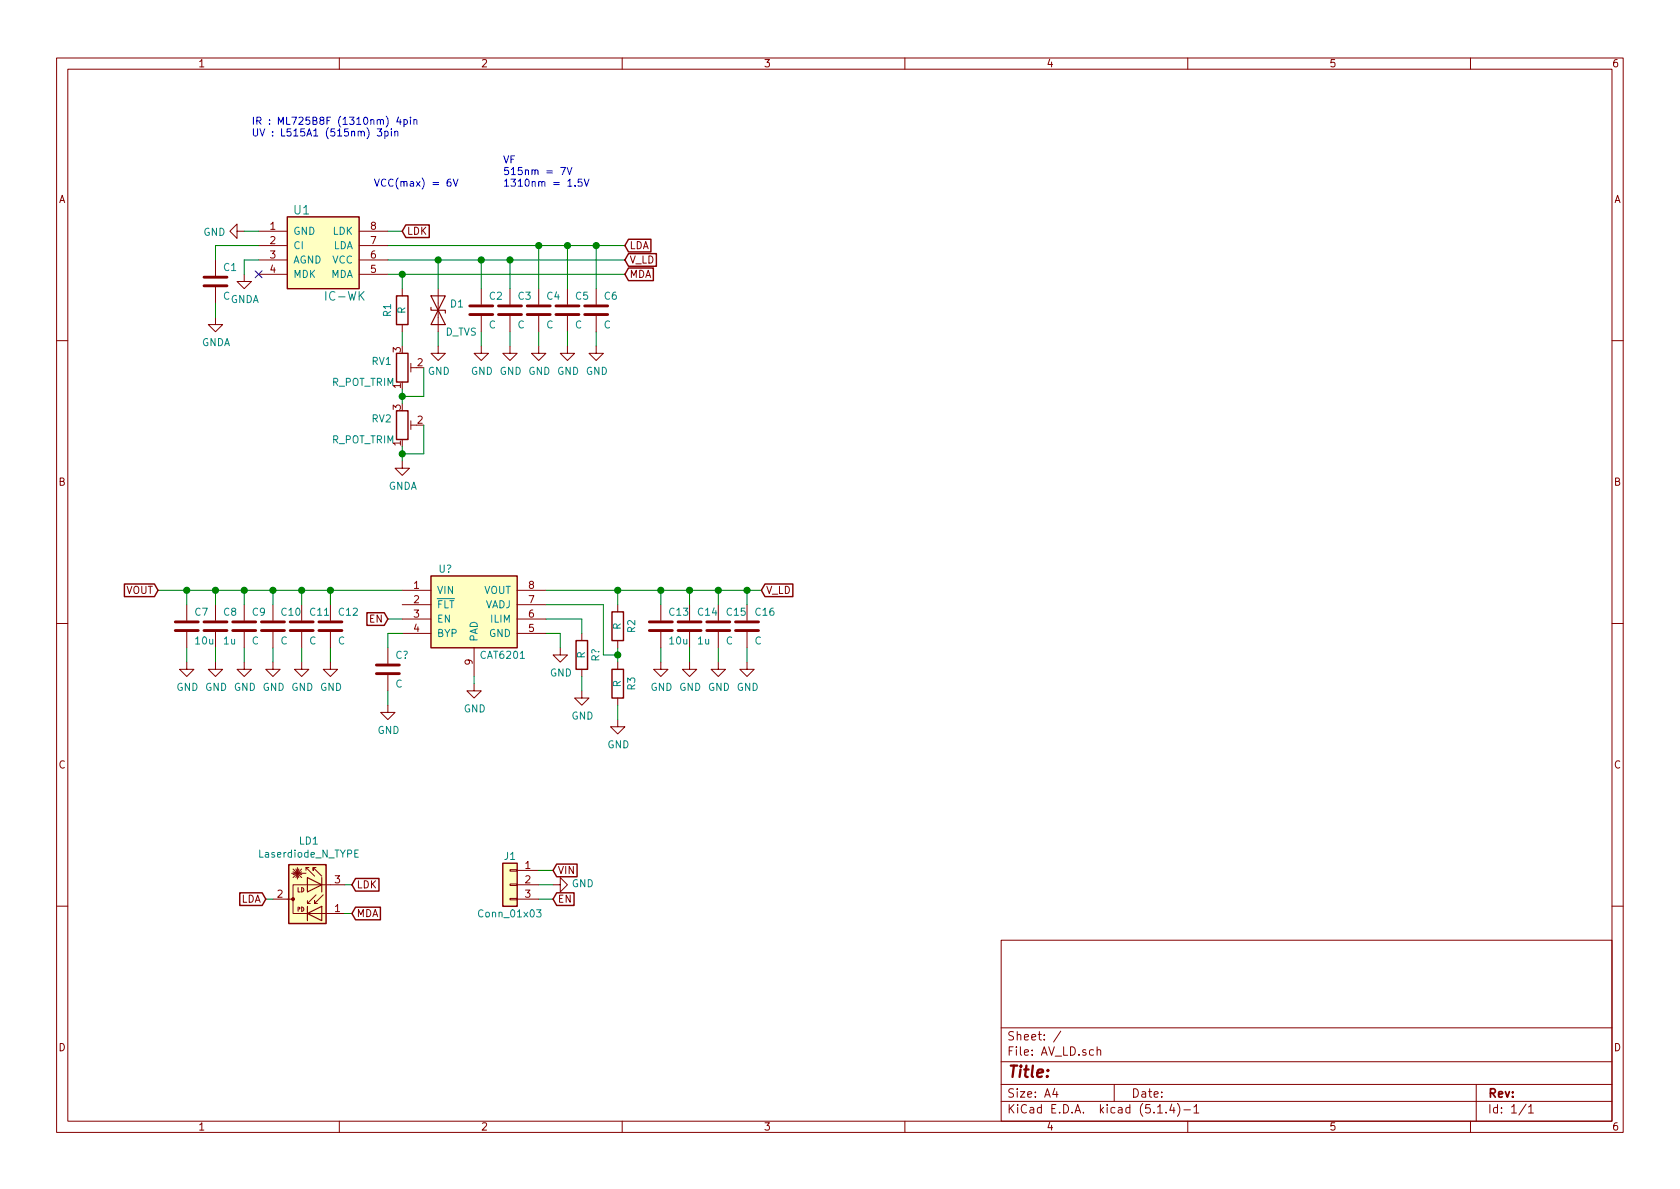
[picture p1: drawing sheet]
<svg xmlns="http://www.w3.org/2000/svg" width="297mm" height="210mm" viewBox="0 0 297 210" stroke-linecap="round" stroke-linejoin="round" font-family="sans-serif">
<g fill="none" stroke="#840000" stroke-width=".18">
<path d="M10 10.3h277v189.9h-277zM12 12.2h273v186.1h-273zM60 10.3v1.9M110 10.3v1.9M160 10.3v1.9M210 10.3v1.9M260 10.3v1.9M38.1 56.1v1.3h1.3l-1.3 1.3-1.3-1.3h1.3M38.1 46v2.8M38.1 50.8v2.8M41.9 40.9v-1.3l-1.3 1.3 1.3 1.3v-1.3h1.3M43.2 48.5v1.3h1.2l-1.2 1.2-1.3-1.2h1.3"/>
<path d="M45.7 40.9h5.1M45.7 43.4h5.1M45.7 46h5.1M45.7 48.5h5.1M63.5 40.9h5.1M63.5 43.4h5.1M63.5 46h5.1M63.5 48.5h5.1M71.1 51v1.3M71.1 57.4v1.3M77.5 51v7.7M85.1 51v2.8"/>
<path d="M85.1 55.9v2.8M90.2 51v2.8M90.2 55.9v2.8M95.2 51v2.8M95.2 55.9v2.8M100.3 51v2.8M100.3 55.9v2.8M105.4 51v2.8M105.4 55.9v2.8M10 60.2h2M72.6 64.3v1.5M72.6 74.4v1.5"/>
<path d="M72.6 75.2h1.1M72.6 65h1.1M77.5 61.2v1.3h1.2l-1.2 1.2-1.3-1.2h1.3M85.1 61.2v1.3h1.3l-1.3 1.2-1.3-1.2h1.3M90.2 61.2v1.3h1.2l-1.2 1.2-1.3-1.2h1.3M95.2 61.2v1.3h1.3l-1.3 1.2-1.2-1.2h1.2M100.3 61.2v1.3h1.3l-1.3 1.2-1.2-1.2h1.2M105.4 61.2v1.3h1.3l-1.3 1.2-1.3-1.2h1.3M285 60.2h2M71.1 81.5v1.3h1.3l-1.3 1.3-1.3-1.3h1.3M10 110.3h2M33 117.1v1.3h1.3l-1.3 1.2-1.3-1.2h1.3"/>
<path d="M33 106.9v2.8M33 111.8v2.7M38.1 117.1v1.3h1.3l-1.3 1.2-1.3-1.2h1.3M38.1 106.9v2.8M38.1 111.8v2.7M43.2 117.1v1.3h1.2l-1.2 1.2-1.3-1.2h1.3M43.2 106.9v2.8M43.2 111.8v2.7M48.3 117.1v1.3h1.2l-1.2 1.2-1.3-1.2h1.3M48.3 106.9v2.8M48.3 111.8v2.7M53.3 117.1v1.3h1.3l-1.3 1.2-1.2-1.2h1.2"/>
<path d="M53.3 106.9v2.8M53.3 111.8v2.7M58.4 117.1v1.3h1.3l-1.3 1.2-1.3-1.2h1.3M58.4 106.9v2.8M58.4 111.8v2.7M68.6 114.5v2.8M68.6 119.4v2.8M71.1 104.4h5.1M71.1 106.9h5.1M71.1 109.5h5.1M71.1 112h5.1M83.8 114.5v5.1"/>
<path d="M91.4 104.4h5.1M91.4 106.9h5.1M91.4 109.5h5.1M91.4 112h5.1M99.1 114.5v1.3h1.2l-1.2 1.3-1.3-1.3h1.3M102.9 112v1.3M102.9 118.4v1.2M109.2 106.9v1.3M109.2 113.3v1.2M109.2 117.1v1.3M116.8 117.1v1.3h1.3l-1.3 1.2-1.2-1.2h1.2M116.8 106.9v2.8"/>
<path d="M116.8 111.8v2.7M121.9 117.1v1.3h1.3l-1.3 1.2-1.3-1.2h1.3M121.9 106.9v2.8M121.9 111.8v2.7M127 117.1v1.3h1.3l-1.3 1.2-1.3-1.2h1.3M127 106.9v2.8M127 111.8v2.7M132.1 117.1v1.3h1.2l-1.2 1.2-1.3-1.2h1.3M132.1 106.9v2.8M132.1 111.8v2.7M285 110.3h2M68.6 124.7v1.3h1.2l-1.2 1.2-1.3-1.2h1.3"/>
<path d="M83.8 120.9v1.3h1.3l-1.3 1.2-1.3-1.2h1.3M102.9 122.2v1.2h1.2l-1.2 1.3-1.3-1.3h1.3M109.2 127.2v1.3h1.3l-1.3 1.3-1.3-1.3h1.3M109.2 123.4v1.3M48.3 159h3.5M51.6 154.4h2.5M51.8 154.2l1.5 .5M51.8 153.7l1.5 1.5M52.3 153.7l.5 1.5M52.6 153.4v2M52.7 157v.7h.4M52.8 153.7l-.5 1.5"/>
<path d="M53.3 157h.3l.1 .3-.1 .3-.2 .1zM53.3 153.7l-1.5 1.5M53.3 154.2l-1.5 .5M54.1 153.9v-.5l1.5 1.5M54.1 153.4h.5M54.4 159.8h.5M55.9 158.2l-1.5 1.6v-.5M55.9 153.4h-.5v.5v-.5l1.5 1.5M57.1 158.2l-1.5 1.6v-.5v.5h.5M61 156.5h-9.2v5h9.2M90.2 158.9h1.2v.2h-1.2zM90.2 156.3h1.2v.3h-1.2z"/>
<path d="M90.2 153.8h1.2v.2h-1.2zM91.4 153.9h3.8M91.4 156.5h3.8M91.4 159h3.8M97.8 156.5h1.3v-1.3l1.2 1.3-1.2 1.2v-1.2M10 160.2h2M52.7 160.4v.8M52.8 160.4l.2 .1-.2 .3M53.3 160.4l.3 .1 .1 .2-.1 .3-.2 .2zM177 166.3h108v32h-108zM285 160.2h2M60 198.3v1.9"/>
<path d="M110 198.3v1.9M160 198.3v1.9M177 194.8h108M177 191.8h108M177 187.8h108M177 181.8h108M186.5 192.5l-.4 1h1M186.8 193v1M187.6 182.3l-1.3 2M194 185.7l.2-.1 .4 .1v.9M194 185.1v1.5M197 191.8v3"/>
<path d="M204.7 196.8h.8M206.2 196.7v.1M207.2 195.2l-.4 1.1h.9M207.5 195.8v1M208.2 195.1a1.71 1.71 0 0 1 0 2.3M209.3 196.3h1.2M210 198.3v1.9M211.1 195.8l.4-.5v1.5M211.1 196.8h.9M260 198.3v1.9M261 191.8v6.5M269.8 195.2l-1.2 2"/>
<path d="M270.3 195.8l.4-.5v1.5M270.3 196.8h.8"/>
</g>
<g fill="none" stroke="#840000" stroke-width=".25">
<path d="M50.8 38.3h12.7v12.7h-12.7zM71.8 39.8h4.1v2.2h-4.1l-.7-1.1zM70.1 52.3h2v5.1h-2zM111.1 47.4h4.4v2.2h-4.4l-.6-1.1zM111.1 44.9h5v2.2h-5l-.6-1.1zM111.1 42.3h4v2.2h-4l-.6-1.1zM70.1 72.6h2v5.1h-2zM70.1 62.5h2v5.1h-2zM22 103.3h5.3l.6 1.1-.6 1.1h-5.3zM64.9 108.4h3l.7 1.1-.7 1.1h-3zM76.2 101.8h15.2v12.7h-15.2zM101.9 113.3h2v5.1h-2z"/>
<path d="M108.2 118.4h2v5h-2zM108.2 108.2h2v5.1h-2zM135.3 103.3h4.9v2.2h-4.9l-.7-1.1zM42.4 157.9h4l.6 1.1-.6 1.1h-4zM51.1 152.9h6.6v10.4h-6.6zM62.9 155.3h4.1v2.3h-4.1l-.7-1.1zM88.9 152.6h2.5v7.7h-2.5zM98.4 152.8h3.6v2.2h-3.6l-.6-1.1zM98.4 157.9h3.1v2.2h-3.1l-.6-1.1zM62.9 160.4h4.4v2.3h-4.4l-.7-1.2z"/>
</g>
<g fill="none" stroke="#840000" stroke-width=".51">
<path d="M36.1 50.5h4M36.1 49h4M83.1 55.6h4M83.1 54.1h4M88.1 55.6h4.1M88.1 54.1h4.1M93.2 55.6h4.1M93.2 54.1h4.1M98.3 55.6h4.1M98.3 54.1h4.1M103.4 55.6h4M103.4 54.1h4"/>
<path d="M31 111.5h4.1M31 110h4.1M36.1 111.5h4M36.1 110h4M41.1 111.5h4.1M41.1 110h4.1M46.2 111.5h4.1M46.2 110h4.1M51.3 111.5h4.1M51.3 110h4.1M56.4 111.5h4.1M56.4 110h4.1"/>
<path d="M66.5 119.1h4.1M66.5 117.6h4.1M114.8 111.5h4.1M114.8 110h4.1M119.9 111.5h4.1M119.9 110h4.1M125 111.5h4M125 110h4M130 111.5h4.1M130 110h4.1"/>
</g>
<g fill="#ffffc2" stroke="#ffffc2" stroke-width=".18">
<path d="M88.9 152.6h2.5v7.7h-2.5z"/>
<path d="M51.1 152.9h6.6v10.4h-6.6z"/>
<path d="M76.2 101.8h15.2v12.7h-15.2z"/>
<path d="M50.8 38.3h12.7v12.7h-12.7z"/>
</g>
<path d="M62.7 150.9h.4M63.3 150.3h-.6v1.3h.6M94.9 160.9h.8l-.5 .5 .4 .1v.6h-.5l-.2-.1" fill="none" stroke="#008484" stroke-width=".18"/>
<circle cx="51.8" cy="159" r=".25" fill="#840000" stroke="#840000" stroke-width=".18"/>
<path d="M76.2 52.3h2.5l-1.2 2.6zM76.2 54.4v.5h2.5v.5M77.5 54.9l1.2 2.5h-2.5zM54.4 155.2l2.5 1.3-2.5 1.2zM56.9 155.2v2.5M54.4 161.5l2.5-1.2v2.5zM54.4 160.3v2.5" fill="none" stroke="#840000" stroke-width=".2"/>
<g fill="none" stroke="#008400" stroke-width=".18">
<path d="M38.1 53.6v2.5M43.2 40.9h2.5M45.7 46h-2.5v2.5M45.7 43.4h-7.6v2.6M68.6 40.9h2.5M68.6 46h41.9M68.6 48.5h41.9M68.6 43.4h41.9M71.1 48.5v2.5M71.1 58.7v2.5M77.5 46v5M77.5 58.7v2.5"/>
<path d="M85.1 46v5M85.1 58.7v2.5M90.2 46v5M90.2 58.7v2.5M95.2 43.4v7.6M95.2 58.7v2.5M100.3 43.4v7.6M100.3 58.7v2.5M105.4 43.4v7.6M105.4 58.7v2.5M71.1 68.8v2.6M71.1 79v2.5"/>
<path d="M74.9 65v5.1h-3.8M74.9 75.2v5.1h-3.8M27.9 104.4h43.2M33 104.4v2.5M33 114.5v2.6M38.1 104.4v2.5M38.1 114.5v2.6M43.2 104.4v2.5M43.2 114.5v2.6M48.3 104.4v2.5M48.3 114.5v2.6M53.3 104.4v2.5"/>
<path d="M53.3 114.5v2.6M58.4 104.4v2.5M58.4 114.5v2.6M68.6 109.5h2.5M71.1 112h-2.5v2.5M83.8 119.6v1.3M96.5 104.4h38.1M96.5 109.5h6.4v2.5M96.5 106.9h10.2v8.9h2.5M96.5 112h2.6v2.5M102.9 119.6v2.6M109.2 104.4v2.5"/>
<path d="M109.2 114.5v2.6M116.8 104.4v2.5M116.8 114.5v2.6M121.9 104.4v2.5M121.9 114.5v2.6M127 104.4v2.5M127 114.5v2.6M132.1 104.4v2.5M132.1 114.5v2.6M68.6 122.2v2.5M109.2 124.7v2.5M47 159h1.3"/>
<path d="M61 156.5h1.2M95.2 159h2.6M95.2 156.5h2.6M95.2 153.9h2.6M61 161.5h1.2"/>
</g>
<g fill="none" stroke="#0000c2" stroke-width=".18">
<path d="M66.7 22.8h.8l-.4 .5 .3 .1v.6h-.5l-.2-.1M68 23.3l.4-.1 .2 .2-.1 .6h-.5M68 23.2v1.3M69.2 22.8v.1M69.2 23.2v.8M69.8 23.3l.2-.1 .3 .1v.7M69.8 23.2v.8M70.5 20.7l-.3 .9h.7M70.8 21.2v.8M71.4 21.2h.4l.2 .2-.1 .5h-.5M71.4 21.2v1.2M72.6 20.7v.1"/>
<path d="M72.6 21.2v.8M73.2 21.3l.2-.1h.3v.8M73.2 21.2v.8M79.7 31.7l-.5 .1-.2 .4 .1 .6 .2 .1h.4l.1-.2-.1-.5h-.4l-.3 .2M80.1 31.7l.5 1.2 .4-1.2M99.1 29.6h.9l-.6 1.3M100.3 29.6l.4 1.3 .4-1.3M101.7 32.8v.1M102.9 31.7h-.6l-.1 .6 .5-.1 .2 .2v.3l-.2 .2-.5-.1M103.3 31.7l.4 1.2 .4-1.2"/>
</g>
<g fill="#008400" stroke="#008400" stroke-width=".25">
<circle cx="77.5" cy="46" r=".51"/>
<circle cx="71.1" cy="48.5" r=".51"/>
<circle cx="105.4" cy="43.4" r=".51"/>
<circle cx="109.2" cy="115.8" r=".51"/>
<circle cx="109.2" cy="104.4" r=".51"/>
<circle cx="58.4" cy="104.4" r=".51"/>
<circle cx="90.2" cy="46" r=".51"/>
<circle cx="71.1" cy="70.1" r=".51"/>
<circle cx="132.1" cy="104.4" r=".51"/>
<circle cx="116.8" cy="104.4" r=".51"/>
<circle cx="53.3" cy="104.4" r=".51"/>
<circle cx="71.1" cy="80.3" r=".51"/>
<circle cx="100.3" cy="43.4" r=".51"/>
<circle cx="121.9" cy="104.4" r=".51"/>
<circle cx="127" cy="104.4" r=".51"/>
<circle cx="48.3" cy="104.4" r=".51"/>
<circle cx="43.2" cy="104.4" r=".51"/>
<circle cx="38.1" cy="104.4" r=".51"/>
<circle cx="95.3" cy="43.4" r=".51"/>
<circle cx="33" cy="104.4" r=".51"/>
<circle cx="85.1" cy="46" r=".51"/>
</g>
<path d="M45.1 47.9l1.2 1.2M46.3 47.9l-1.2 1.2" fill="none" stroke="#000084" stroke-width=".18"/>
<text font-size="2.8" fill="#840000" x="178" y="190.5">Title:</text>
<g font-size="2.1" fill="#008484">
<text x="52" y="37.9">U1</text>
<text x="57.8" y="53.2">IC-WK</text>
</g>
<g font-size="2.1" fill="#840000">
<text x="178" y="184">Sheet: /</text>
<text x="178" y="186.7">File: AV_LD.sch</text>
<text x="178" y="196.9">KiCad E.D.A. kicad (5.1.4)-1</text>
<text x="178" y="194.1">Size: A4</text>
<text x="200" y="194.1">Date:</text>
<text x="263" y="194.1">Rev:</text>
<text x="263" y="196.9">Id: 1/1</text>
</g>
<g font-size="1.8" fill="#840000">
<text x="35" y="11.9">1</text>
<text x="85" y="11.9">2</text>
<text x="135" y="11.9">3</text>
<text x="185" y="11.9">4</text>
<text x="235" y="11.9">5</text>
<text x="285" y="11.9">6</text>
<text x="10.4" y="35.9">A</text>
<text x="285.4" y="35.9">A</text>
<text x="47.8" y="40.6">1</text>
<text x="65.6" y="40.6">8</text>
<text x="71.9" y="41.5">LDK</text>
<text x="47.8" y="43.2">2</text>
<text x="47.8" y="45.7">3</text>
<text x="65.6" y="45.7">6</text>
<text x="65.6" y="43.2">7</text>
<text x="111.3" y="46.6">V_LD</text>
<text x="111.3" y="44.1">LDA</text>
<text x="47.8" y="48.3">4</text>
<text x="65.6" y="48.3">5</text>
<text x="111.3" y="49.1">MDA</text>
<text x="70.9" y="62.3" transform="rotate(-90 70.9 62.3)">3</text>
<text x="73.8" y="64.8">2</text>
<text x="70.9" y="68.7" transform="rotate(-90 70.9 68.7)">1</text>
<text x="70.9" y="72.5" transform="rotate(-90 70.9 72.5)">3</text>
<text x="73.8" y="74.9">2</text>
<text x="70.9" y="78.8" transform="rotate(-90 70.9 78.8)">1</text>
<text x="10.4" y="85.9">B</text>
<text x="285.4" y="85.9">B</text>
<text x="22.3" y="105">VOUT</text>
<text x="73.2" y="104.1">1</text>
<text x="73.2" y="106.7">2</text>
<text x="93.5" y="106.7">7</text>
<text x="93.5" y="104.1">8</text>
<text x="135.4" y="105">V_LD</text>
<text x="65.3" y="110.1">EN</text>
<text x="73.2" y="109.2">3</text>
<text x="73.2" y="111.8">4</text>
<text x="93.5" y="111.8">5</text>
<text x="93.5" y="109.2">6</text>
<text x="83.6" y="117.6" transform="rotate(-90 83.6 117.6)">9</text>
<text x="10.4" y="135.9">C</text>
<text x="285.4" y="135.9">C</text>
<text x="92.9" y="153.7">1</text>
<text x="98.6" y="154.6">VIN</text>
<text x="42.6" y="159.6">LDA</text>
<text x="49" y="158.7">2</text>
<text x="59.2" y="161.3">1</text>
<text x="59.2" y="156.2">3</text>
<text x="63" y="157.1">LDK</text>
<text x="92.9" y="156.2">2</text>
<text x="92.9" y="158.7">3</text>
<text x="98.6" y="159.6">EN</text>
<text x="63" y="162.2">MDA</text>
<text x="10.4" y="185.9">D</text>
<text x="285.4" y="185.9">D</text>
<text x="35" y="199.9">1</text>
<text x="85" y="199.9">2</text>
<text x="135" y="199.9">3</text>
<text x="185" y="199.9">4</text>
<text x="235" y="199.9">5</text>
<text x="285" y="199.9">6</text>
</g>
<g font-size="1.8" fill="#0000c2">
<text x="44.4" y="22.1">IR : ML725B8F (1310nm) 4pin</text>
<text x="44.4" y="24.1">UV : L515A1 (515nm) 3pin</text>
<text x="88.9" y="28.9">VF</text>
<text x="66" y="33">VCC(max) = 6V</text>
<text x="88.9" y="31">515nm = 7V</text>
<text x="88.9" y="33">1310nm = 1.5V</text>
</g>
<g font-size="1.8" fill="#008484">
<text x="36" y="41.7">GND</text>
<text x="51.8" y="41.5">GND</text>
<text x="58.9" y="41.5">LDK</text>
<text x="39.6" y="47.9">C1</text>
<text x="51.8" y="44.1">CI</text>
<text x="51.8" y="46.6">AGND</text>
<text x="58.8" y="46.6">VCC</text>
<text x="58.9" y="44.1">LDA</text>
<text x="39.4" y="53">C</text>
<text x="40.7" y="53.6">GNDA</text>
<text x="51.8" y="49.1">MDK</text>
<text x="58.4" y="49.1">MDA</text>
<text x="86.6" y="53">C2</text>
<text x="91.6" y="53">C3</text>
<text x="96.7" y="53">C4</text>
<text x="101.8" y="53">C5</text>
<text x="106.9" y="53">C6</text>
<text x="69.1" y="56" transform="rotate(-90 69.1 56)">R1</text>
<text x="71.7" y="55.5" transform="rotate(-90 71.7 55.5)">R</text>
<text x="78.7" y="59.4">D_TVS</text>
<text x="79.7" y="54.4">D1</text>
<text x="86.4" y="58.1">C</text>
<text x="91.5" y="58.1">C</text>
<text x="96.6" y="58.1">C</text>
<text x="101.7" y="58.1">C</text>
<text x="106.8" y="58.1">C</text>
<text x="35.6" y="61.2">GNDA</text>
<text x="65.8" y="64.5">RV1</text>
<text x="58.6" y="68.2">R_POT_TRIM</text>
<text x="75.6" y="66.3">GND</text>
<text x="83.3" y="66.3">GND GND GND GND GND</text>
<text x="65.8" y="74.7">RV2</text>
<text x="58.6" y="78.4">R_POT_TRIM</text>
<text x="68.7" y="86.6">GNDA</text>
<text x="77.6" y="101.3">U?</text>
<text x="77.2" y="105">VIN</text>
<text x="77.2" y="107.6">FLT</text>
<text x="85.5" y="105">VOUT</text>
<text x="85.7" y="107.6">VADJ</text>
<text x="34.5" y="108.9">C7</text>
<text x="34.6" y="114">10u</text>
<text x="39.6" y="108.9">C8</text>
<text x="39.6" y="114">1u</text>
<text x="44.5" y="114">C</text>
<text x="44.7" y="108.9">C9</text>
<text x="49.6" y="114">C</text>
<text x="49.8" y="108.9">C10</text>
<text x="54.7" y="114">C</text>
<text x="54.9" y="108.9">C11</text>
<text x="59.8" y="114">C</text>
<text x="60" y="108.9">C12</text>
<text x="77.2" y="110.1">EN</text>
<text x="77.2" y="112.6">BYP</text>
<text x="84.5" y="113.5" transform="rotate(-90 84.5 113.5)">PAD</text>
<text x="86.5" y="112.6">GND</text>
<text x="86.9" y="110.1">ILIM</text>
<text x="109.8" y="111.4" transform="rotate(-90 109.8 111.4)">R</text>
<text x="112.3" y="111.9" transform="rotate(-90 112.3 111.9)">R2</text>
<text x="118.4" y="108.9">C13</text>
<text x="118.4" y="114">10u</text>
<text x="123.4" y="114">1u</text>
<text x="123.5" y="108.9">C14</text>
<text x="128.3" y="114">C</text>
<text x="128.5" y="108.9">C15</text>
<text x="133.4" y="114">C</text>
<text x="133.6" y="108.9">C16</text>
<text x="69.9" y="116.5">C?</text>
<text x="85.1" y="116.5">CAT6201</text>
<text x="97.2" y="119.6">GND</text>
<text x="103.4" y="116.5" transform="rotate(-90 103.4 116.5)">R</text>
<text x="106" y="117" transform="rotate(-90 106 117)">R?</text>
<text x="31.2" y="122.2">GND GND GND GND GND GND</text>
<text x="69.9" y="121.6">C</text>
<text x="82" y="126">GND</text>
<text x="109.8" y="121.5" transform="rotate(-90 109.8 121.5)">R</text>
<text x="112.3" y="122" transform="rotate(-90 112.3 122)">R3</text>
<text x="115" y="122.2">GND GND GND GND</text>
<text x="66.8" y="129.8">GND</text>
<text x="101" y="127.2">GND</text>
<text x="107.4" y="132.3">GND</text>
<text x="52.9" y="149.3">LD1</text>
<text x="46" y="151.7">Laserdiode_N_TYPE</text>
<text x="89.2" y="152.1">J1</text>
<text x="101.1" y="156.9">GND</text>
<text x="84.9" y="162.2">Conn_01x03</text>
</g>
</svg>
